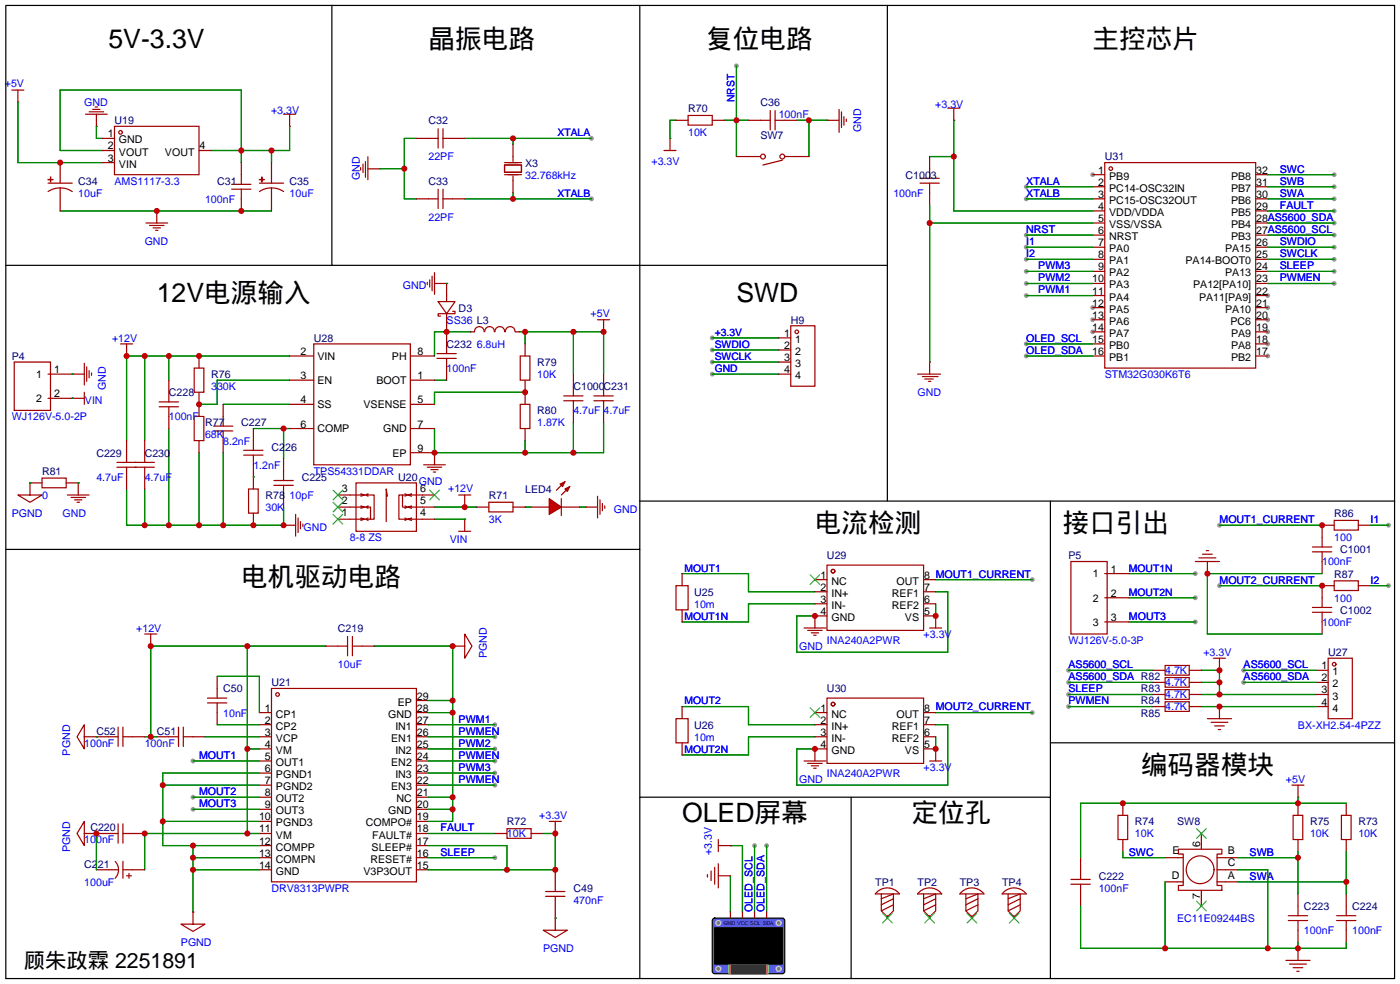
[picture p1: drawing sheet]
<svg xmlns="http://www.w3.org/2000/svg" width="294mm" height="207mm" viewBox="0 0 294 207" stroke-linecap="round" stroke-linejoin="round" font-family="sans-serif">
<g fill="#999">
<circle cx="229.8" cy="36.7" r=".51"/>
<circle cx="229.8" cy="64.6" r=".51"/>
<circle cx="229.8" cy="67.2" r=".51"/>
<circle cx="229.8" cy="69.7" r=".51"/>
<circle cx="266.7" cy="74.8" r=".51"/>
<circle cx="266.7" cy="72.3" r=".51"/>
<circle cx="266.7" cy="69.7" r=".51"/>
<circle cx="266.7" cy="67.2" r=".51"/>
<circle cx="266.7" cy="64.6" r=".51"/>
<circle cx="266.7" cy="62.1" r=".51"/>
<circle cx="124.4" cy="29.1" r=".51"/>
<circle cx="124.4" cy="41.8" r=".51"/>
<circle cx="154.9" cy="13.8" r=".51"/>
<circle cx="149.8" cy="76.1" r=".51"/>
<circle cx="149.8" cy="78.6" r=".51"/>
<circle cx="149.8" cy="71" r=".51"/>
<circle cx="149.8" cy="73.5" r=".51"/>
<circle cx="104.1" cy="152.3" r=".51"/>
<circle cx="104.1" cy="154.8" r=".51"/>
<circle cx="104.1" cy="157.4" r=".51"/>
<circle cx="104.1" cy="159.9" r=".51"/>
<circle cx="104.1" cy="162.4" r=".51"/>
<circle cx="104.1" cy="165" r=".51"/>
<circle cx="40.6" cy="159.9" r=".51"/>
<circle cx="40.6" cy="167.5" r=".51"/>
<circle cx="40.6" cy="170.1" r=".51"/>
<circle cx="217.1" cy="149.7" r=".51"/>
<circle cx="217.1" cy="121.8" r=".51"/>
<circle cx="251.4" cy="120.5" r=".51"/>
<circle cx="251.4" cy="125.6" r=".51"/>
<circle cx="251.4" cy="130.7" r=".51"/>
<circle cx="224.7" cy="148.5" r=".51"/>
<circle cx="224.7" cy="145.9" r=".51"/>
<circle cx="224.7" cy="143.4" r=".51"/>
<circle cx="224.7" cy="140.8" r=".51"/>
<circle cx="104.1" cy="180.2" r=".51"/>
<circle cx="261.6" cy="143.4" r=".51"/>
<circle cx="261.6" cy="140.8" r=".51"/>
<circle cx="256.5" cy="110.4" r=".51"/>
<circle cx="292.1" cy="110.4" r=".51"/>
<circle cx="256.5" cy="123.1" r=".51"/>
<circle cx="292.1" cy="123.1" r=".51"/>
<circle cx="215.9" cy="39.2" r=".51"/>
<circle cx="215.9" cy="41.8" r=".51"/>
<circle cx="280.6" cy="46.9" r=".51"/>
<circle cx="280.6" cy="49.4" r=".51"/>
<circle cx="215.9" cy="49.4" r=".51"/>
<circle cx="215.9" cy="51.9" r=".51"/>
<circle cx="215.9" cy="54.5" r=".51"/>
<circle cx="280.6" cy="54.5" r=".51"/>
<circle cx="280.6" cy="51.9" r=".51"/>
<circle cx="280.6" cy="59.6" r=".51"/>
<circle cx="280.6" cy="57" r=".51"/>
<circle cx="215.9" cy="57" r=".51"/>
<circle cx="215.9" cy="59.6" r=".51"/>
<circle cx="215.9" cy="62.1" r=".51"/>
<circle cx="280.6" cy="44.3" r=".51"/>
<circle cx="280.6" cy="36.7" r=".51"/>
<circle cx="280.6" cy="39.2" r=".51"/>
<circle cx="280.6" cy="41.8" r=".51"/>
<circle cx="161.2" cy="177.7" r=".51"/>
<circle cx="158.7" cy="177.7" r=".51"/>
<circle cx="215.9" cy="74.8" r=".51"/>
<circle cx="215.9" cy="72.3" r=".51"/>
</g>
<path d="M69.8 1.1v54.7M134.6 1.1v54.7h52M186.6 1.1v104.2M293.3 1.1v104.2M1.2 55.8h133.4v49.5" fill="none" stroke="#000" stroke-width=".25"/>
<g fill="none" stroke="#a10000" stroke-width=".25">
<path d="M2.5 18.9h2.5M3.8 18.9v2.6M3.8 21.5h.1M10.1 37.7h1zM10.1 38.5h5.1M10.6 37.2v1zM12.7 39.5l-1.1 .1-1.5 .7M12.7 39.5l1 .1 1.5 .7M12.7 34.2v4.3M12.7 39.5v4.8M18 24h4.6M18.7 23.5h3.1"/>
<path d="M19.5 23h1.5M20 22.5h.5M20.3 26.5h.1M20.3 24v2.5M21.5 31.6h2.6M21.5 29.1h2.6M21.5 34.2h2.6M24.1 26.5h17.8v10.2h-17.8zM41.9 31.6h2.5M48.7 39.8h4.1M48.7 38.7h4.1M50.8 34.2v4.5"/>
<path d="M50.8 39.8v4.5M54.6 37.7h1zM54.6 38.5h5M55.1 37.2v1zM57.1 39.5l-1.1 .1-1.4 .7M57.1 39.5l1.1 .1 1.4 .7M57.1 34.2v4.3M57.1 39.5v4.8M59.6 24h2.6M60.9 26.5h.1M60.9 24v2.5M75.9 35.2v.5"/>
<path d="M76.4 34.5v1.7M76.9 34v3.3M77.4 35.5h2.5M77.4 32.9v4.9M80 35.4h.1M87.6 29.1h4.6M92.2 27.1v4M92.2 39.8v4M93.2 29.1h4.5M93.2 27.1v4M93.2 39.8v4M106.1 34.7h3.6v1.5h-3.6z"/>
<path d="M106.1 34.2h3.6M106.1 36.7h3.6M107.9 30.4v3.5M107.9 37v3.5M139.7 31.6h2.5M140.9 29.1h.1M140.9 29.1v2.5M142.2 25.3h2.5M144.7 24.3h5.1v2h-5.1zM149.8 25.3h2.6M154.9 32.9h5.1M157.4 25.3h4.6"/>
<path d="M162 23.2v4.1M163 25.3h4.6M163 23.2v4.1M164.5 33.7l-4 1M165.1 32.9h5M173.9 25.3h.1M173.9 25.3h2.6M176.5 23v4.8M177 23.5v3.3M177.5 24.5v1.8M178 25v.5M30.7 46.9h4.6"/>
<path d="M31.4 47.4h3.1M32.2 47.9h1.5M32.7 48.4h.5M33 44.3h.1M33 44.3v2.6M87.6 41.8h4.6M93.2 41.8h4.5M163.8 71h2.5M163.8 73.5h2.5M163.8 76.1h2.5M163.8 78.6h2.5M166.3 68.5h5.1v12.7h-5.1z"/>
<path d="M96.5 111.6h2.5M96.5 104h2.5M97.7 109.1h.1M97.7 106.6h.1M97.7 104v2.6M97.7 109.1v2.5M111.7 106.6h3.8M118.1 106.6h3.8M118.1 104.8v3.5M123.1 106.6h.1M123.1 106.6h2.6M125.7 104.3v4.5"/>
<path d="M126.2 105v3.1M126.7 105.8v1.5M127.2 106.3v.5"/>
<circle cx="25.4" cy="27.8" r=".38"/>
<circle cx="160.5" cy="32.9" r=".51"/>
<circle cx="164.5" cy="32.9" r=".51"/>
<circle cx="167.6" cy="69.7" r=".38"/>
</g>
<g fill="none" stroke="#008700" stroke-width=".25">
<path d="M154.9 13.8v19.1M3.8 21.5v12.7h17.7M20.3 26.5v2.6h1.2M21.5 31.6h-8.8v-12.7h38.1v15.3M57.1 31.6v2.6M60.9 26.5v5.1h-16.5M80 35.4h5M87.6 29.1h-2.6v12.7h2.6M97.7 29.1h26.7M107.9 29.1v1.3M142.2 25.3h-1.3v3.8M152.4 25.3h5"/>
<path d="M167.6 25.3h6.3M170.1 25.3v7.6M12.7 44.3h44.4M97.7 41.8h26.7M107.9 40.5v1.3M149.8 76.1h14M149.8 78.6h14M149.8 71h14M149.8 73.5h14M91.4 106.6h8.9M110.4 106.6h1.3M121.9 106.6h1.2"/>
</g>
<g fill="#f00" stroke="#a10000" stroke-width=".25">
<path d="M115.5 104.8l2.6 1.8-2.6 1.5z"/>
<path d="M117.8 101.7l1-.5-.5 1z"/>
<path d="M118.8 102.7l1-.5-.5 1.1z"/>
</g>
<g fill="none" stroke="#a10000" stroke-width=".25">
<path d="M193.5 38.5h4.1M193.5 37.5h4.1M195.5 32.9v4.6M195.5 38.5v4.6M199.3 22.7h2.6M200.6 25.3h.1M200.6 22.7v2.6M229.8 36.7h2.6M229.8 39.2h2.6M232.4 34.2h31.7v43.1h-31.7zM264.1 36.7h2.6M264.1 39.2h2.6"/>
<path d="M89.9 59.3v.5M90.4 58.8v1.5M90.9 58v3.1M91.4 57.3v4.5M91.4 59.6h2.5M93.9 59.6h.1M93.9 59.6v3.8M229.8 59.6h2.6M229.8 41.8h2.6M229.8 44.3h2.6M229.8 46.9h2.6M229.8 49.4h2.6"/>
<path d="M229.8 51.9h2.6M229.8 54.5h2.6M229.8 57h2.6M264.1 59.6h2.6M264.1 41.8h2.6M264.1 44.3h2.6M264.1 46.9h2.6M264.1 49.4h2.6M264.1 51.9h2.6M264.1 54.5h2.6M264.1 57h2.6M3 76.1h7.6v10.1h-7.6z"/>
<path d="M10.1 78.6h7.6M15.2 78.6h.1M17.7 76.3v4.6M18.2 77.1v3M18.7 77.9v1.5M19.3 78.4v.5M25.4 72.3h2.5M26.6 74.8h.1M26.6 72.3v2.5M35.5 79.9v4.6M40.8 77.3h2.1v5.1h-2.1zM41.9 74.8v2.5"/>
<path d="M60.9 79.9h5.1M60.9 74.8h5.1M66 72.3h20.3v25.4h-20.3zM86.3 79.9h5.1M86.3 74.8h5.1M91.9 75.3h4.1M91.9 74.3h4.1M92.2 63.4h3.5l-1.8 2.5zM93.9 65.9v8.4M93.9 75.3v4.6M95.2 65.4h.5v.5h-3.5v.5h.5M99 69.7h.8"/>
<path d="M99.8 69.7a1.01 1.01 0 0 1 1-1.1 1.01 1.01 0 0 1 1 1.1M102 69.7a1.01 1.01 0 0 1 1-1.1 1.01 1.01 0 0 1 1 1.1M104.1 69.7a1.01 1.01 0 0 1 1-1.1 1.01 1.01 0 0 1 1 1.1M106.3 69.7a1.01 1.01 0 0 1 1-1.1 1.01 1.01 0 0 1 1 1.1M108.4 69.7h.8M109.4 74.8h2.1v5.1h-2.1zM110.4 72.3v2.5M110.4 79.9v5.1M120.6 78.6v4.6M125.7 67.2h2.5M127 69.7h.1M127 67.2v2.5"/>
<path d="M127 78.6v4.6M193 78.6h4.8M194 79.1h3.3M194.5 79.6h1.8M195.5 76.1h.1M195.5 76.1v2.5M229.8 72.3h2.6M229.8 67.2h2.6M229.8 74.8h2.6M229.8 69.7h2.6M229.8 62.1h2.6M229.8 64.6h2.6"/>
<path d="M264.1 72.3h2.6M264.1 67.2h2.6M264.1 74.8h2.6M264.1 69.7h2.6M264.1 62.1h2.6M264.1 64.6h2.6M10.1 83.7h7.6M15.2 83.7h.1M17.7 82.4v2.6M24.6 98.2h7.9M24.6 97.2h7.9M26.6 92.6v4.6"/>
<path d="M26.6 98.2v4.5M30.4 92.6v4.6M30.4 98.2v4.5M33.5 85.5h4M33.5 84.5h4M35.5 85.5v4.5M40.8 87.5h2.1v5.1h-2.1zM41.9 82.4v5.1M41.9 92.6v2.5M44.9 90.6h4.1M44.9 89.5h4.1M46.9 85v4.5"/>
<path d="M46.9 90.6v4.5M51.3 95.6h4M51.3 94.6h4M53.3 90v4.6M53.3 95.6v7.1M59.6 96.4v4.6M60.9 85h5.1M60.9 90h5.1M86.3 85h5.1M86.3 90h5.1M86.3 95.1h5.1M89.1 97.7h4.6"/>
<path d="M89.9 98.2h3M90.6 98.7h1.6M91.1 99.2h.5M91.4 95.1h.1M91.4 95.1v2.6M109.4 85h2.1v5h-2.1zM110.4 90v2.6M118.6 84.2h4M118.6 83.2h4M120.6 84.2v4.6M124.9 84.2h4.1M124.9 83.2h4.1"/>
<path d="M127 84.2v4.6M195.3 80.1h.5M3.8 104h5l-2.5 1.5zM6.3 101.5h.1M6.3 101.5v2.5M6.3 101.5h2.5M8.8 100.5h5.1v2h-5.1zM13.9 101.5h2.6M14.2 104h4.5M14.9 104.5h3.1M15.7 105h1.5M16.2 105.5h.5"/>
<path d="M16.5 101.5h.1M16.5 101.5v2.5M52.3 102.7h2v5.1h-2zM53.3 107.8v2.6M57.6 102h4.1M57.6 101h4.1M59.6 110.4h.1M59.6 110.4h2.6M59.6 102v4.6M62.2 108.1v4.5M62.7 108.8v3.1M63.2 109.6v1.5"/>
<path d="M63.7 110.1v.5M74.9 101.5h12.7v10.1h-12.7zM75.9 108.8l.8 .3h-5.6M75.9 106.3l.8 .3h-5.6M75.9 103.8l.8 .2h-5.6M76.7 109.1l-.8 .2M76.7 106.6l-.8 .2M76.7 104l-.8 .3M76.9 106.6l.5 .2M76.9 104l.5 .3M76.9 109.1l.5 .2M77.4 106.3l-.5 .3h1v2.5h-1"/>
<path d="M77.4 103.8l-.5 .2h1.8v5.1h-.8M77.4 108.8l-.5 .3M81.5 104.3l-.3-1.6v6.9M84.7 104h-.8v5.1h1.8l-.5 .2M85.2 106.3l.5 .3M85.2 108.8l.5 .3M85.2 103.8l.5 .2M85.7 104h-1v2.6h1l-.5 .2M85.7 104l-.5 .3M85.8 109.1l.8 .2M85.8 106.6l.8 .2M85.8 104l.8 .3"/>
<path d="M86.6 108.8l-.8 .3h5.6M86.6 106.3l-.8 .3h5.6M86.6 103.8l-.8 .2h5.6M100.3 106.6h2.5M102.8 105.5h5.1v2.1h-5.1zM107.9 106.6h2.5M118.1 102l-1.1 1M119.1 103l-1 1M173.9 118.7h20.4v13.8h-20.4zM225.2 118h7.7v15.2h-7.7zM251.4 118h5.1M252.2 117.2h3.5"/>
<path d="M252.9 116.5h2.1M253.7 115.7h.5M254 118v2.5M276 114.9h4.1M276 116h4.1M278.1 116v4.5M280.6 109.3h5.1v2.1h-5.1zM280.6 110.4h-2.5v4.5M285.7 110.4h2.5M30.4 133.2h2.6M31.7 135.8h.1M31.7 133.2v2.6"/>
<path d="M68.5 135.8h4.6M73.1 133.7v4.1M74.1 135.8h4.6M74.1 133.7v4.1M95.2 135.8h.1M95.2 135.8h2.5M97.7 133.2l1.6 2.6-1.6 2.5zM142.2 123.1h2.5v5h-2.5zM143.5 120.5v2.6M143.5 128.1v2.6M169.1 132h4.6M169.9 132.5h3"/>
<path d="M170.6 133h1.6M171.1 133.5h.6M171.4 129.4h.1M171.4 129.4v2.6M171.4 121.8h2.5M171.4 124.3h2.5M171.4 126.9h2.5M171.4 129.4h2.5M194.3 121.8h2.5M194.3 124.3h2.5M194.3 126.9h2.5M194.3 129.4h2.5"/>
<path d="M195.5 132h2.6M196.8 129.4h.1M196.8 129.4v2.6M232.4 120.5h5M232.4 125.6h5M232.4 130.7h5M245.1 139.8h5v2.1h-5zM255.2 138.3h2.6M256.5 138.3v2.5M276 127.6h4.1M276 128.7h4.1M278.1 128.7v4.5"/>
<path d="M279.4 138.3h5v12.7h-5zM280.6 122h5.1v2.1h-5.1zM280.6 123.1h-2.5v4.5M285.7 123.1h2.5M17.7 152.3v5.1l-1.5-2.6zM17.7 154.8h7.1M20.3 154.8h.1M24.8 152.8v4M25.9 154.8h4.5M25.9 152.8v4M33 154.8h4.5M37.5 152.8v4"/>
<path d="M38.6 154.8h4.5M38.6 152.8v4M43.6 147.7h4.1M43.6 146.7h4.1M45.7 142.1v4.6M45.7 147.7v4.6M54.6 149.7h2.5M54.6 152.3h2.5M54.6 154.8h2.5M54.6 157.4h2.5M54.6 159.9h2.5M57.1 144.7h30.5v40.6h-30.5z"/>
<path d="M87.6 149.7h2.5M87.6 152.3h2.5M87.6 154.8h2.5M87.6 157.4h2.5M87.6 159.9h2.5M87.6 147.2h2.5M142.2 151h2.5v5.1h-2.5zM143.5 148.5v2.5M143.5 156.1v2.5M169.1 159.9h4.6M171.4 157.4h.1M171.4 149.7h2.5"/>
<path d="M171.4 152.3h2.5M171.4 154.8h2.5M171.4 157.4h2.5M171.4 157.4v2.5M173.9 146.7h20.4v13.7h-20.4zM194.3 149.7h2.5M194.3 152.3h2.5M194.3 154.8h2.5M194.3 157.4h2.5M195.5 159.9h2.6M196.8 157.4h.1M196.8 157.4v2.5"/>
<path d="M242.5 140.8h2.6M242.5 143.4h2.6M242.5 145.9h2.6M242.5 148.5h2.6M245.1 142.4h5v2h-5zM245.1 144.9h5v2h-5zM245.1 147.4h5v2.1h-5zM250.1 140.8h2.6M250.1 143.4h2.6M250.1 145.9h2.6M250.1 148.5h2.6M254 151h5"/>
<path d="M254.7 151.8h3.6M255.5 152.5h2M256.2 153.3h.5M256.5 140.8h.1M256.5 148.5v2.5M276.8 140.8h2.6M276.8 143.4h2.6M276.8 145.9h2.6M276.8 148.5h2.6M17.7 172.6v5.1l-1.5-2.6zM17.7 175.1h7.1M20.3 175.1h.1"/>
<path d="M24.8 173.1v4.1M25.9 175.1h4.5M25.9 173.1v4.1M54.6 162.4h2.5M54.6 165h2.5M54.6 167.5h2.5M54.6 170.1h2.5M54.6 172.6h2.5M54.6 175.1h2.5M54.6 177.7h2.5M87.6 162.4h2.5M87.6 165h2.5"/>
<path d="M87.6 167.5h2.5M87.6 170.1h2.5M87.6 172.6h2.5M87.6 175.1h2.5M87.6 177.7h2.5M104.1 175.1h2.5M106.6 174.1h5.1v2h-5.1zM111.7 175.1h2.6M115.5 172.6h2.6M116.8 175.1h.1M116.8 172.6v2.5M169.9 160.4h3"/>
<path d="M170.6 160.9h1.6M171.1 161.4h.6M235.2 171.3h2v5.1h-2zM236.2 168.8v2.5M236.2 176.4v2.5M247.9 178.4h9.1v1.1h-1v6.6h1v1h-9.1v-1h1v-6.6h-1zM252.7 175.1v3.3M271.7 165h2.6M272 171.3h2v5.1h-2zM273 167.5h.1M273 165v2.5M273 168.8v2.5"/>
<path d="M273 176.4v2.5M282.1 171.3h2.1v5.1h-2.1zM283.2 168.8v2.5M283.2 176.4v2.5M20.3 182.8h4.5M24.2 181a2.54 2.54 0 0 1 0 3.5M25.9 182.8h4.5M25.9 181v3.5M26.6 184h1M27.1 183.5v1M38.1 194.2h5l-2.5 1.5zM40.6 191.6h.1"/>
<path d="M40.6 191.6v2.6M54.6 180.2h2.5M54.6 182.8h2.5M87.6 180.2h2.5M87.6 182.8h2.5M114.3 195.5h5l-2.5 1.5zM114.8 188.3h4M114.8 187.3h4M116.8 192.9h.1M116.8 182.8v4.5M116.8 188.3v7.2M148.8 183.8v.5"/>
<path d="M149.6 183v2M150.3 182.2v3.6M151.1 184h2.5M151.1 181.5v5.1M184.5 187.4a3.2 3.2 0 0 1 4.7 .4h-5.1zM185.4 187.8v3.6l1.2 1.3 1.3-1.3v-3.6l-2.5 1M186.6 192.4v.5M187.9 188.8l-2.5 1.3M187.9 190.1l-2.5 1.3M211.2 187.4a3.2 3.2 0 0 1 4.7 .4h-5.1zM212 187.8v3.6l1.3 1.3 1.3-1.3v-3.6l-2.6 1M213.3 192.4v.5"/>
<path d="M214.6 188.8l-2.6 1.3M214.6 190.1l-2.6 1.3M225.2 184.8h4.1M225.2 185.8h4.1M227.3 180.2v4.6M227.3 185.8v4.6M245.1 180.2h3.8M245.1 185.3h3.8M252.7 187.1v3.3M256 180.2h4.3M256 182.8h4.3M256 185.3h4.3"/>
<path d="M271 192.4h4M271 193.4h4M273 187.8v4.6M273 193.4v4.6M273 199.3v2.5M281.1 192.4h4.1M281.1 193.4h4.1M283.2 187.8v4.6M283.2 193.4v4.6M270.5 201.8h5M271.2 202.6h3.6M272 203.3h2"/>
<path d="M272.7 204.1h.6"/>
<circle cx="233.6" cy="35.4" r=".38"/>
<circle cx="175.2" cy="120" r=".38"/>
<circle cx="280.6" cy="139.6" r=".38"/>
<circle cx="58.4" cy="145.9" r=".38"/>
<circle cx="175.2" cy="148" r=".38"/>
<circle cx="252.4" cy="182.8" r="2.92"/>
</g>
<g fill="none" stroke="#008700" stroke-width=".25">
<path d="M195.5 32.9h5.1M200.6 25.3v19h29.2M215.9 39.2h13.9M266.7 39.2h13.9M266.7 36.7h13.9M93.9 59.6h.1M195.5 46.9h34.3M195.5 43.1v33M215.9 41.8h13.9M215.9 49.4h13.9M215.9 51.9h13.9M215.9 54.5h13.9"/>
<path d="M215.9 59.6h13.9M215.9 57h13.9M266.7 44.3h13.9M266.7 46.9h13.9M266.7 41.8h13.9M266.7 49.4h13.9M266.7 51.9h13.9M266.7 54.5h13.9M266.7 59.6h13.9M266.7 57h13.9M15.2 78.6h.1M30.4 74.8v17.8"/>
<path d="M35.5 74.8v5.1M60.9 74.8h-34.3v17.8M60.9 79.9h-15.2v5.1h-3.8M91.4 79.9h2.5M99 69.7h-7.6v5.1M109.2 69.7h17.8v8.9M110.4 69.7v2.6M120.6 69.7v8.9M215.9 62.1h13.9M15.2 83.7h.1M35.5 90v20.4M41.9 95.1v15.3"/>
<path d="M46.9 95.1v15.3M46.9 85h14M53.3 90h7.6M59.6 90v6.4M110.4 92.6v2.5M110.4 82.4h-19v2.6M120.6 88.8v6.3M127 88.8v6.3h-35.6v-5.1M6.3 101.5h.1M16.5 101.5h.1M26.6 102.7v7.7h33v-3.8M30.4 102.7v7.7"/>
<path d="M53.3 100.2h.1M91.4 109.1h6.3M256.5 110.4h21.6M288.2 110.4h3.9M52 135.8v39.3M68.5 135.8h-36.8v19M78.7 135.8h16.5v36.8h-5.1M143.5 120.5h13.9v3.8h14M171.4 126.9h-14v3.8h-13.9M196.8 126.9v2.5M196.8 124.3h2.5v12.7h-31.7v-7.6h3.8M196.8 121.8h20.3"/>
<path d="M237.4 120.5h14M237.4 130.7h14M237.4 125.6h14M256.5 123.1h21.6M278.1 120.5h-24.1v12.7h24.1M288.2 123.1h3.9M20.3 154.8h.1M30.4 154.8h2.6M40.6 159.9h14M43.1 154.8h11.5M45.7 152.3h8.9M45.7 142.1h8.9v7.6"/>
<path d="M52 157.4h2.6M90.1 147.2h5.1M90.1 149.7h5.1M90.1 152.3h14M90.1 154.8h14M90.1 157.4h14M90.1 159.9h14M143.5 148.5h13.9v3.8h14M171.4 154.8h-14v3.8h-13.9M196.8 149.7h20.3M196.8 152.3h2.5v12.7h-31.7v-7.6h3.8M196.8 154.8v2.6"/>
<path d="M224.7 148.5h17.8M224.7 145.9h17.8M224.7 143.4h17.8M224.7 140.8h17.8M252.7 148.5h24.1M252.7 145.9h24.1M252.7 140.8h3.8v5.1M252.7 143.4h3.8M261.6 143.4h15.2M261.6 140.8h15.2M20.3 175.1v7.7M34.2 172.6h20.4"/>
<path d="M34.2 165h20.4M40.6 167.5h14M40.6 170.1h14M40.6 177.7v13.9M54.6 175.1h-24.2v7.7M54.6 162.4h-20.4v15.3h20.4M90.1 167.5h5.1M90.1 170.1h5.1M90.1 162.4h14M90.1 165h14M90.1 175.1h14M90.1 177.7h16.5v5.1"/>
<path d="M114.3 175.1h2.5v7.7h-26.7M153.6 177.7h2.6v13.9M158.7 177.7v13.9M161.2 177.7v13.9M236.2 178.9v1.3h8.9M273 167.5v1.3M273 178.9v8.9M283.2 178.9v8.9M283.2 168.8h-55.9v11.4M40.6 182.8h14M40.6 180.2h14M90.1 180.2h14"/>
<path d="M116.8 192.9h.1M153.6 184v7.6M227.3 190.4v8.9h55.9v-1.3M245.1 185.3v14M260.3 182.8h6.4v16.5M260.3 180.2h12.7M260.3 185.3h22.9M273 198v1.3"/>
</g>
<g fill="none" stroke="#3c3" stroke-width=".25">
<path d="M70.1 108.1l2 2M70.1 105.5l2 2.1M70.1 103l2 2M72.1 108.1l-2 2M72.1 105.5l-2 2.1M72.1 103l-2 2M90.4 103l2 2M92.4 103l-2 2M170.4 120.8l2 2M172.4 120.8l-2 2M170.4 148.7l2 2M172.4 148.7l-2 2"/>
<path d="M251.7 174.1l2 2M253.7 174.1l-2 2M185.6 191.9l2.1 2M187.7 191.9l-2.1 2M212.3 191.9l2 2M214.3 191.9l-2 2M251.7 189.4l2 2M253.7 189.4l-2 2"/>
</g>
<path d="M293.3 1.1h-292.1v204.5h133.4v-90.2M1.2 115.4h133.4v-10.1h158.7v50.8M220.9 105.3v62.2h-86.3M220.9 156.1h72.4v49.5h-72.4M179 167.5v38.1h-44.4M220.9 167.5v38.1h-41.9" fill="none" stroke="#000" stroke-width=".25"/>
<path d="M153.9 202.6h7.3v2h-7.3z" fill="#21212e" stroke="#6e4717" stroke-width=".25"/>
<path d="M149.9 193.2l.4-.3 14.5 .1 .3 .4-.1 10.9-.5 .3-14.4-.1-.3-.4z" fill="#39f" stroke="#000" stroke-width=".25"/>
<g fill="#666" stroke="#ccc" stroke-width=".25">
<circle cx="163.8" cy="193.9" r=".51"/>
<circle cx="151.1" cy="193.9" r=".51"/>
<circle cx="151.1" cy="203.6" r=".51"/>
<circle cx="163.8" cy="203.6" r=".51"/>
</g>
<path d="M150.3 194.9h14.2v7.7h-14.2z" fill="#000" stroke="#000" stroke-width=".25"/>
<g fill="none" stroke="#a10000" stroke-width=".25">
<path d="M151.1 177.7h2.5M151.1 176.4v2.5M153.6 177.7h.1M153.6 191.6v1.3M156.2 191.6v1.3M158.7 191.6v1.3M161.2 191.6v1.3M193.4 187.4a3.2 3.2 0 0 1 4.7 .4h-5.1zM194.3 187.8v3.6l1.2 1.3 1.3-1.3v-3.6l-2.5 1M195.5 192.4v.5M196.8 188.8l-2.5 1.3M196.8 190.1l-2.5 1.3"/>
<path d="M202.3 187.4a3.2 3.2 0 0 1 4.7 .4h-5.1zM203.2 187.8v3.6l1.2 1.3 1.3-1.3v-3.6l-2.5 1M204.4 192.4v.5M205.7 188.8l-2.5 1.3M205.7 190.1l-2.5 1.3"/>
</g>
<path d="M153.4 202.8h8.1v1.8h-8.1z" fill="#fc0" stroke="#fc0" stroke-width=".25"/>
<path d="M153.9 202.8h7.1v1.8h-7.1z" fill="#333" stroke="#333" stroke-width=".25"/>
<path d="M194.5 191.9l2 2M196.5 191.9l-2 2M203.4 191.9l2 2M205.4 191.9l-2 2" fill="none" stroke="#3c3" stroke-width=".25"/>
<path d="M215.9 74.8h13.9M215.9 72.3h13.9" fill="none" stroke="#008700" stroke-width=".25"/>
<g fill="#c00">
<circle cx="57.1" cy="31.6" r=".63"/>
<circle cx="50.8" cy="31.6" r=".63"/>
<circle cx="12.7" cy="34.2" r=".63"/>
<circle cx="33" cy="44.3" r=".63"/>
<circle cx="50.8" cy="44.3" r=".63"/>
<circle cx="85" cy="35.4" r=".63"/>
<circle cx="107.9" cy="29.1" r=".63"/>
<circle cx="107.9" cy="41.8" r=".63"/>
<circle cx="154.9" cy="25.3" r=".63"/>
<circle cx="170.1" cy="25.3" r=".63"/>
<circle cx="97.7" cy="106.6" r=".63"/>
<circle cx="35.5" cy="110.4" r=".63"/>
<circle cx="30.4" cy="110.4" r=".63"/>
<circle cx="41.9" cy="110.4" r=".63"/>
<circle cx="46.9" cy="110.4" r=".63"/>
<circle cx="53.3" cy="110.4" r=".63"/>
<circle cx="59.6" cy="110.4" r=".63"/>
<circle cx="120.6" cy="69.7" r=".63"/>
<circle cx="110.4" cy="69.7" r=".63"/>
<circle cx="127" cy="69.7" r=".63"/>
<circle cx="120.6" cy="95.1" r=".63"/>
<circle cx="110.4" cy="95.1" r=".63"/>
<circle cx="91.4" cy="95.1" r=".63"/>
<circle cx="30.4" cy="74.8" r=".63"/>
<circle cx="26.6" cy="74.8" r=".63"/>
<circle cx="35.5" cy="74.8" r=".63"/>
<circle cx="41.9" cy="74.8" r=".63"/>
<circle cx="110.4" cy="82.4" r=".63"/>
<circle cx="93.9" cy="69.7" r=".63"/>
<circle cx="59.6" cy="90" r=".63"/>
<circle cx="41.9" cy="85" r=".63"/>
<circle cx="95.2" cy="147.2" r=".63"/>
<circle cx="95.2" cy="149.7" r=".63"/>
<circle cx="95.2" cy="167.5" r=".63"/>
<circle cx="95.2" cy="170.1" r=".63"/>
<circle cx="95.2" cy="135.8" r=".63"/>
<circle cx="116.8" cy="175.1" r=".63"/>
<circle cx="116.8" cy="182.8" r=".63"/>
<circle cx="106.6" cy="182.8" r=".63"/>
<circle cx="40.6" cy="182.8" r=".63"/>
<circle cx="40.6" cy="180.2" r=".63"/>
<circle cx="40.6" cy="177.7" r=".63"/>
<circle cx="34.2" cy="172.6" r=".63"/>
<circle cx="34.2" cy="165" r=".63"/>
<circle cx="31.7" cy="154.8" r=".63"/>
<circle cx="31.7" cy="135.8" r=".63"/>
<circle cx="52" cy="135.8" r=".63"/>
<circle cx="52" cy="157.4" r=".63"/>
<circle cx="52" cy="175.1" r=".63"/>
<circle cx="30.4" cy="175.1" r=".63"/>
<circle cx="20.3" cy="175.1" r=".63"/>
<circle cx="196.8" cy="157.4" r=".63"/>
<circle cx="171.4" cy="157.4" r=".63"/>
<circle cx="196.8" cy="129.4" r=".63"/>
<circle cx="171.4" cy="129.4" r=".63"/>
<circle cx="273" cy="180.2" r=".63"/>
<circle cx="283.2" cy="185.3" r=".63"/>
<circle cx="273" cy="199.3" r=".63"/>
<circle cx="266.7" cy="199.3" r=".63"/>
<circle cx="245.1" cy="199.3" r=".63"/>
<circle cx="273" cy="168.8" r=".63"/>
<circle cx="236.2" cy="168.8" r=".63"/>
<circle cx="256.5" cy="145.9" r=".63"/>
<circle cx="256.5" cy="143.4" r=".63"/>
<circle cx="256.5" cy="140.8" r=".63"/>
<circle cx="256.5" cy="148.5" r=".63"/>
<circle cx="278.1" cy="110.4" r=".63"/>
<circle cx="278.1" cy="123.1" r=".63"/>
<circle cx="254" cy="120.5" r=".63"/>
<circle cx="200.6" cy="32.9" r=".63"/>
<circle cx="195.5" cy="46.9" r=".63"/>
</g>
<g font-size="5.6">
<text x="22.8" y="10.2">5V-3.3V</text>
<text x="90.1" y="10.2">晶振电路</text>
<text x="148.5" y="10.2">复位电路</text>
<text x="229.8" y="10.2">主控芯片</text>
<text x="33" y="63.5">12V电源输入</text>
<text x="154.9" y="63.5">SWD</text>
<text x="171.4" y="111.8">电流检测</text>
<text x="223.5" y="111.8">接口引出</text>
<text x="50.8" y="123.2">电机驱动电路</text>
<text x="240" y="162.6">编码器模块</text>
<text x="143.5" y="172.7">OLED屏幕</text>
<text x="191.7" y="172.7">定位孔</text>
</g>
<text font-size="4.5" x="5" y="203.4">顾朱政霖 2251891</text>
<g font-size="2.2" fill="#00f">
<text x="1" y="18.4">+5V</text>
<text x="17.7" y="22.3">GND</text>
<text x="57" y="23.9">+3.3V</text>
<text x="154.5" y="21.4" transform="rotate(-90 154.5 21.4)">NRST</text>
<text x="196.7" y="22.6">+3.3V</text>
<text x="117.3" y="28.6">XTALA</text>
<text x="144.7" y="28.6">10K</text>
<text x="163.8" y="24.8">100nF</text>
<text x="181.1" y="27.8" transform="rotate(-90 181.1 27.8)">GND</text>
<text x="90.1" y="33.7">22PF</text>
<text x="137" y="34.6">+3.3V</text>
<text x="16.5" y="41.3">10uF</text>
<text x="24.1" y="38.8">AMS1117-3.3</text>
<text x="60.9" y="41.3">10uF</text>
<text x="75.7" y="37.9" transform="rotate(-90 75.7 37.9)">GND</text>
<text x="110.4" y="37.5">32.768kHz</text>
<text x="117.3" y="41.3">XTALB</text>
<text x="187.9" y="41.3">100nF</text>
<text x="215.9" y="38.8">XTALA</text>
<text x="215.9" y="41.3">XTALB</text>
<text x="269.2" y="36.3">SWC</text>
<text x="269.2" y="38.8">SWB</text>
<text x="269.2" y="41.3">SWA</text>
<text x="43.1" y="42.6">100nF</text>
<text x="90.1" y="46.4">22PF</text>
<text x="269.2" y="43.9">FAULT</text>
<text x="30.4" y="51.5">GND</text>
<text x="215.9" y="49">NRST</text>
<text x="215.9" y="51.5">I1</text>
<text x="269.2" y="51.5">SWDIO</text>
<text x="215.9" y="54">I2</text>
<text x="218.4" y="56.6">PWM3</text>
<text x="218.4" y="59.1">PWM2</text>
<text x="269.2" y="54">SWCLK</text>
<text x="269.2" y="59.1">PWMEN</text>
<text x="269.2" y="56.6">SLEEP</text>
<text x="84.8" y="60.7">GND</text>
<text x="218.4" y="61.7">PWM1</text>
<text x="23.6" y="71.9">+12V</text>
<text x="93.9" y="68">SS36 L3</text>
<text x="124.2" y="66.6">+5V</text>
<text x="150.3" y="70.6">+3.3V</text>
<text x="215.9" y="71.8">OLED_SCL</text>
<text x="100.3" y="73.1">6.8uH</text>
<text x="150.3" y="75.6">SWCLK</text>
<text x="150.3" y="73.1">SWDIO</text>
<text x="215.9" y="74.4">OLED_SDA</text>
<text x="22.3" y="81.9" transform="rotate(-90 22.3 81.9)">GND</text>
<text x="44.4" y="82">330K</text>
<text x="93.9" y="78.2">100nF</text>
<text x="113" y="79.4">10K</text>
<text x="150.3" y="78.2">GND</text>
<text x="193" y="83.2">GND</text>
<text x="232.4" y="79.4">STM32G030K6T6</text>
<text x="2.5" y="88.3">WJ126V-5.0-2P</text>
<text x="17.9" y="84.9">VIN</text>
<text x="35.5" y="88.3">100nF</text>
<text x="113" y="89.6">1.87K</text>
<text x="120.6" y="87.1">4.7uF 4.7uF</text>
<text x="43.1" y="92.1">68K</text>
<text x="46.9" y="93.4">8.2nF</text>
<text x="20.3" y="101">4.7uF</text>
<text x="30.4" y="101">4.7uF</text>
<text x="53.3" y="98.5">1.2nF</text>
<text x="66" y="99.8">TPS54331DDAR</text>
<text x="88.1" y="101.9">GND</text>
<text x="8.8" y="104.8">0</text>
<text x="55.8" y="107.4">30K</text>
<text x="60.9" y="104.8">10pF</text>
<text x="94.3" y="103.4">+12V</text>
<text x="129.1" y="107.7">GND</text>
<text x="2.5" y="108.6">PGND</text>
<text x="13.2" y="108.5">GND</text>
<text x="63.8" y="111.6">GND</text>
<text x="73.6" y="113.7">8-8 ZS</text>
<text x="102.8" y="109.9">3K</text>
<text x="256.5" y="109.9">MOUT1_CURRENT</text>
<text x="280.6" y="113.7">100</text>
<text x="288.2" y="109.9">I1</text>
<text x="94.6" y="114.1">VIN</text>
<text x="278.1" y="118.8">100nF</text>
<text x="144" y="120.1">MOUT1</text>
<text x="237.4" y="120.1">MOUT1N</text>
<text x="237.4" y="125.2">MOUT2N</text>
<text x="256.5" y="122.6">MOUT2_CURRENT</text>
<text x="288.2" y="122.6">I2</text>
<text x="144" y="130.2">MOUT1N</text>
<text x="146" y="127.7">10m</text>
<text x="237.4" y="130.2">MOUT3</text>
<text x="278.1" y="131.5">100nF</text>
<text x="280.6" y="126.4">100</text>
<text x="28.7" y="132.9">+12V</text>
<text x="168.1" y="136.5">GND</text>
<text x="173.9" y="135.3">INA240A2PWR</text>
<text x="194.3" y="134">+3.3V</text>
<text x="224.7" y="135.3">WJ126V-5.0-3P</text>
<text x="253.1" y="137.9">+3.3V</text>
<text x="71.1" y="140.4">10uF</text>
<text x="102.4" y="138.3" transform="rotate(-90 102.4 138.3)">PGND</text>
<text x="224.7" y="142.9">AS5600_SDA R82</text>
<text x="224.7" y="140.4">AS5600_SCL</text>
<text x="245.1" y="141.7">4.7K</text>
<text x="261.6" y="142.9">AS5600_SDA</text>
<text x="261.6" y="140.4">AS5600_SCL</text>
<text x="144" y="148">MOUT2</text>
<text x="224.7" y="148">PWMEN</text>
<text x="224.7" y="145.5">SLEEP</text>
<text x="245.1" y="144.2">4.7K</text>
<text x="245.1" y="146.7">4.7K</text>
<text x="245.1" y="149.3">4.7K</text>
<text x="46.9" y="150.6">10nF</text>
<text x="96.5" y="151.8">PWM1</text>
<text x="96.5" y="154.4">PWMEN</text>
<text x="146" y="155.6">10m</text>
<text x="273" y="153.1">BX-XH2.54-4PZZ</text>
<text x="14.7" y="158.7" transform="rotate(-90 14.7 158.7)">PGND</text>
<text x="17.7" y="156.9">100nF</text>
<text x="30.4" y="156.9">100nF</text>
<text x="41.9" y="159.4">MOUT1</text>
<text x="96.5" y="156.9">PWM2</text>
<text x="96.5" y="159.4">PWMEN</text>
<text x="96.5" y="162">PWM3</text>
<text x="144" y="158.2">MOUT2N</text>
<text x="194.3" y="162">+3.3V</text>
<text x="41.9" y="167.1">MOUT2</text>
<text x="96.5" y="164.5">PWMEN</text>
<text x="168.1" y="164.4">GND</text>
<text x="173.9" y="163.3">INA240A2PWR</text>
<text x="270.5" y="164.5">+5V</text>
<text x="41.9" y="169.6">MOUT3</text>
<text x="113.4" y="172.1">+3.3V</text>
<text x="14.7" y="179.1" transform="rotate(-90 14.7 179.1)">PGND</text>
<text x="17.7" y="177.2">100nF</text>
<text x="92.7" y="174.7">FAULT</text>
<text x="92.7" y="179.8">SLEEP</text>
<text x="106.6" y="176">10K</text>
<text x="149.7" y="179.7" transform="rotate(-90 149.7 179.7)">+3.3V</text>
<text x="237.4" y="179.8">SWC</text>
<text x="238.7" y="176">10K</text>
<text x="262.8" y="179.8">SWB</text>
<text x="275.5" y="176">10K</text>
<text x="285.7" y="176">10K</text>
<text x="262.8" y="184.8">SWA</text>
<text x="17.7" y="186.1">100uF</text>
<text x="57.1" y="187.4">DRV8313PWPR</text>
<text x="120.6" y="189.9">470nF</text>
<text x="158.3" y="191.6" transform="rotate(-90 158.3 191.6)">OLED_SCL</text>
<text x="160.8" y="191.6" transform="rotate(-90 160.8 191.6)">OLED_SDA</text>
<text x="231.1" y="187.4">100nF</text>
<text x="247.6" y="193.7">EC11E09244BS</text>
<text x="274.3" y="196.3">100nF</text>
<text x="284.4" y="196.3">100nF</text>
<text x="38.1" y="198.8">PGND</text>
<text x="114.3" y="200.1">PGND</text>
</g>
<g font-size="2.2" fill="#000080">
<text x="144.7" y="23.6">R70</text>
<text x="160" y="22.3">C36</text>
<text x="24.1" y="26.1">U19</text>
<text x="90.1" y="26.1">C32</text>
<text x="159.9" y="29.2">SW7</text>
<text x="110.4" y="35">X3</text>
<text x="232.4" y="33.7">U31</text>
<text x="16.5" y="38.8">C34</text>
<text x="45.7" y="38.8">C31</text>
<text x="60.9" y="38.8">C35</text>
<text x="90.1" y="38.8">C33</text>
<text x="190.5" y="37.5">C1003</text>
<text x="96.5" y="65.5">D3</text>
<text x="66" y="71.8">U28</text>
<text x="166.3" y="68">H9</text>
<text x="2.5" y="75.6">P4</text>
<text x="93.9" y="73.1">C232</text>
<text x="113" y="76.9">R79</text>
<text x="35.5" y="83.2">C228</text>
<text x="44.4" y="79.4">R76</text>
<text x="120.6" y="82">C1000C231</text>
<text x="43.1" y="89.6">R77</text>
<text x="50.8" y="89.6">C227</text>
<text x="113" y="87.1">R80</text>
<text x="20.3" y="95.9">C229</text>
<text x="30.4" y="95.9">C230</text>
<text x="57.1" y="94.7">C226</text>
<text x="8.8" y="99.8">R81</text>
<text x="63.5" y="101">C225</text>
<text x="83.8" y="101">U20</text>
<text x="55.8" y="104.8">R78</text>
<text x="102.8" y="104.8">R71</text>
<text x="110.4" y="103.6">LED4</text>
<text x="280.6" y="108.6">R86</text>
<text x="173.9" y="117.5">U29</text>
<text x="224.7" y="117.5">P5</text>
<text x="281.9" y="116.3">C1001</text>
<text x="146" y="125.2">U25</text>
<text x="280.6" y="121.3">R87</text>
<text x="281.9" y="129">C1002</text>
<text x="71.1" y="132.8">C219</text>
<text x="279.4" y="137.9">U27</text>
<text x="46.9" y="145.5">C50</text>
<text x="57.1" y="144.2">U21</text>
<text x="173.9" y="145.5">U30</text>
<text x="240" y="145.5">R83</text>
<text x="240" y="148">R84</text>
<text x="20.3" y="154.4">C52</text>
<text x="33" y="154.4">C51</text>
<text x="146" y="153.1">U26</text>
<text x="240" y="150.6">R85</text>
<text x="106.6" y="173.4">R72</text>
<text x="238.7" y="173.4">R74</text>
<text x="247.6" y="173.4">SW8</text>
<text x="275.5" y="173.4">R75</text>
<text x="285.7" y="173.4">R73</text>
<text x="19" y="174.7">C220</text>
<text x="17.7" y="182.3">C221</text>
<text x="231.1" y="184.8">C222</text>
<text x="120.6" y="187.4">C49</text>
<text x="184.1" y="186.1">TP1</text>
<text x="193" y="186.1">TP2</text>
<text x="201.9" y="186.1">TP3</text>
<text x="210.8" y="186.1">TP4</text>
<text x="274.3" y="191.2">C223</text>
<text x="284.4" y="191.2">C224</text>
</g>
<g font-size="2.2">
<text x="22.7" y="28.9">1</text>
<text x="22.7" y="31.4">2</text>
<text x="22.7" y="33.9">3</text>
<text x="25" y="30.1">GND</text>
<text x="25" y="32.7">VOUT</text>
<text x="25" y="35.2">VIN</text>
<text x="34.7" y="32.7">VOUT</text>
<text x="42" y="31.4">4</text>
<text x="231" y="36.5">1</text>
<text x="231" y="39">2</text>
<text x="231" y="41.6">3</text>
<text x="233.3" y="37.8">PB9</text>
<text x="233.3" y="40.3">PC14-OSC32IN</text>
<text x="258.9" y="40.3">PB7</text>
<text x="258.9" y="37.8">PB8</text>
<text x="264.2" y="41.6">30</text>
<text x="264.2" y="39">31</text>
<text x="264.2" y="36.5">32</text>
<text x="231" y="44.1">4</text>
<text x="231" y="46.6">5</text>
<text x="233.3" y="42.8">PC15-OSC32OUT</text>
<text x="233.3" y="45.4">VDD/VDDA</text>
<text x="233.3" y="47.9">VSS/VSSA</text>
<text x="258.9" y="47.9">PB4</text>
<text x="258.9" y="45.4">PB5</text>
<text x="258.9" y="42.8">PB6</text>
<text x="264.2" y="46.6">28AS5600_SDA</text>
<text x="264.2" y="44.1">29</text>
<text x="231" y="49.2">6</text>
<text x="231" y="51.7">7</text>
<text x="233.3" y="50.5">NRST</text>
<text x="233.3" y="53">PA0</text>
<text x="257.7" y="53">PA15</text>
<text x="258.9" y="50.5">PB3</text>
<text x="264.2" y="51.7">26</text>
<text x="264.2" y="49.2">27AS5600_SCL</text>
<text x="229.7" y="59.3">10</text>
<text x="231" y="54.3">8</text>
<text x="231" y="56.8">9</text>
<text x="233.3" y="55.5">PA1</text>
<text x="233.3" y="58.1">PA2</text>
<text x="249.3" y="55.5">PA14-BOOT0</text>
<text x="257.7" y="58.1">PA13</text>
<text x="264.2" y="59.3">23</text>
<text x="264.2" y="56.8">24</text>
<text x="264.2" y="54.3">25</text>
<text x="229.7" y="61.9">11</text>
<text x="229.7" y="64.4">12</text>
<text x="233.3" y="60.6">PA3</text>
<text x="233.3" y="63.2">PA4</text>
<text x="233.3" y="65.7">PA5</text>
<text x="251" y="60.6">PA12[PA10]</text>
<text x="252.2" y="63.2">PA11[PA9]</text>
<text x="257.7" y="65.7">PA10</text>
<text x="264.2" y="64.4">21</text>
<text x="264.2" y="61.9">22</text>
<text x="164.9" y="70.8">1</text>
<text x="229.7" y="67">13</text>
<text x="229.7" y="69.5">14</text>
<text x="233.3" y="68.2">PA6</text>
<text x="233.3" y="70.8">PA7</text>
<text x="258.8" y="68.2">PC6</text>
<text x="258.9" y="70.8">PA9</text>
<text x="264.2" y="69.5">19</text>
<text x="264.2" y="67">20</text>
<text x="63.2" y="74.6">2</text>
<text x="66.8" y="75.6">VIN</text>
<text x="82.4" y="75.6">PH</text>
<text x="87.8" y="74.6">8</text>
<text x="164.9" y="73.3">2</text>
<text x="164.9" y="75.9">3</text>
<text x="167.3" y="72">1</text>
<text x="167.3" y="74.6">2</text>
<text x="167.3" y="77.1">3</text>
<text x="229.7" y="72">15</text>
<text x="229.7" y="74.6">16</text>
<text x="233.3" y="73.3">PB0</text>
<text x="233.3" y="75.9">PB1</text>
<text x="258.9" y="75.9">PB2</text>
<text x="258.9" y="73.3">PA8</text>
<text x="264.2" y="74.6">17</text>
<text x="264.2" y="72">18</text>
<text x="7.6" y="79.4">1</text>
<text x="11.4" y="78.4">1</text>
<text x="11.4" y="83.5">2</text>
<text x="63.2" y="79.7">3</text>
<text x="66.8" y="80.7">EN</text>
<text x="79.2" y="80.7">BOOT</text>
<text x="87.8" y="79.7">1</text>
<text x="164.9" y="78.4">4</text>
<text x="167.3" y="79.7">4</text>
<text x="7.6" y="84.5">2</text>
<text x="63.2" y="84.7">4</text>
<text x="63.2" y="89.8">6</text>
<text x="66.8" y="85.8">SS</text>
<text x="76.5" y="85.8">VSENSE</text>
<text x="87.8" y="84.7">5</text>
<text x="87.8" y="89.8">7</text>
<text x="66.8" y="90.8">COMP</text>
<text x="80.6" y="90.8">GND</text>
<text x="82.6" y="95.9">EP</text>
<text x="87.8" y="94.9">9</text>
<text x="71.9" y="105.9">2</text>
<text x="71.9" y="103.3">3</text>
<text x="88.4" y="105.9">5</text>
<text x="88.4" y="103.3">6</text>
<text x="71.9" y="108.4">1</text>
<text x="88.4" y="108.4">4</text>
<text x="172.6" y="121.6">1</text>
<text x="172.6" y="124.1">2</text>
<text x="174.9" y="122.8">NC</text>
<text x="174.9" y="125.4">IN+</text>
<text x="187.6" y="125.4">REF1</text>
<text x="188.6" y="122.8">OUT</text>
<text x="194.4" y="124.1">7</text>
<text x="194.4" y="121.6">8 MOUT1_CURRENT</text>
<text x="229.8" y="121.3">1</text>
<text x="233.6" y="120.3">1</text>
<text x="233.6" y="125.4">2</text>
<text x="172.6" y="126.7">3</text>
<text x="172.6" y="129.2">4</text>
<text x="174.9" y="127.9">IN-</text>
<text x="174.9" y="130.5">GND</text>
<text x="187.6" y="127.9">REF2</text>
<text x="190.3" y="130.5">VS</text>
<text x="194.4" y="129.2">5</text>
<text x="194.4" y="126.7">6</text>
<text x="229.8" y="126.4">2</text>
<text x="229.8" y="131.5">3</text>
<text x="233.6" y="130.5">3</text>
<text x="278" y="140.6">1</text>
<text x="278" y="143.2">2</text>
<text x="280.3" y="141.9">1</text>
<text x="55.7" y="149.5">1</text>
<text x="83.7" y="148.2">EP</text>
<text x="87.7" y="149.5">28</text>
<text x="87.7" y="147">29</text>
<text x="172.6" y="149.5">1</text>
<text x="194.4" y="149.5">8 MOUT2_CURRENT</text>
<text x="278" y="145.7">3</text>
<text x="278" y="148.2">4</text>
<text x="280.3" y="144.4">2</text>
<text x="280.3" y="147">3</text>
<text x="280.3" y="149.5">4</text>
<text x="55.7" y="152.1">2</text>
<text x="55.7" y="154.6">3</text>
<text x="58" y="150.8">CP1</text>
<text x="58" y="153.3">CP2</text>
<text x="58" y="155.9">VCP</text>
<text x="81.7" y="150.8">GND</text>
<text x="82.3" y="155.9">EN1</text>
<text x="83.2" y="153.3">IN1</text>
<text x="87.7" y="154.6">26</text>
<text x="87.7" y="152.1">27</text>
<text x="172.6" y="152.1">2</text>
<text x="172.6" y="154.6">3</text>
<text x="174.9" y="150.8">NC</text>
<text x="174.9" y="153.3">IN+</text>
<text x="174.9" y="155.9">IN-</text>
<text x="187.6" y="155.9">REF2</text>
<text x="187.6" y="153.3">REF1</text>
<text x="188.6" y="150.8">OUT</text>
<text x="194.4" y="154.6">6</text>
<text x="194.4" y="152.1">7</text>
<text x="55.7" y="157.1">4</text>
<text x="55.7" y="159.7">5</text>
<text x="58" y="158.4">VM</text>
<text x="58" y="160.9">OUT1</text>
<text x="82.3" y="160.9">EN2</text>
<text x="83.2" y="158.4">IN2</text>
<text x="87.7" y="159.7">24</text>
<text x="87.7" y="157.1">25</text>
<text x="172.6" y="157.1">4</text>
<text x="174.9" y="158.4">GND</text>
<text x="190.3" y="158.4">VS</text>
<text x="194.4" y="157.1">5</text>
<text x="55.7" y="162.2">6</text>
<text x="55.7" y="164.8">7</text>
<text x="55.7" y="167.3">8</text>
<text x="58" y="163.5">PGND1</text>
<text x="58" y="166">PGND2</text>
<text x="82.3" y="166">EN3</text>
<text x="83.2" y="163.5">IN3</text>
<text x="87.7" y="167.3">21</text>
<text x="87.7" y="164.8">22</text>
<text x="87.7" y="162.2">23</text>
<text x="54.5" y="172.4">10</text>
<text x="55.7" y="169.8">9</text>
<text x="58" y="168.6">OUT2</text>
<text x="58" y="171.1">OUT3</text>
<text x="58" y="173.6">PGND3</text>
<text x="76.9" y="173.6">COMPO#</text>
<text x="81.7" y="171.1">GND</text>
<text x="83.4" y="168.6">NC</text>
<text x="87.7" y="172.4">19</text>
<text x="87.7" y="169.8">20</text>
<text x="54.5" y="174.9">11</text>
<text x="54.5" y="177.5">12</text>
<text x="54.5" y="180">13</text>
<text x="58" y="176.2">VM</text>
<text x="58" y="178.7">COMPP</text>
<text x="78.2" y="178.7">SLEEP#</text>
<text x="78.3" y="176.2">FAULT#</text>
<text x="87.7" y="180">16</text>
<text x="87.7" y="177.5">17</text>
<text x="87.7" y="174.9">18</text>
<text x="246.6" y="179.5">E</text>
<text x="252.5" y="177.9" transform="rotate(-90 252.5 177.9)">6</text>
<text x="258.2" y="179.5">B</text>
<text x="54.5" y="182.5">14</text>
<text x="58" y="181.3">COMPN</text>
<text x="58" y="183.8">GND</text>
<text x="76.4" y="183.8">V3P3OUT</text>
<text x="77.9" y="181.3">RESET#</text>
<text x="87.7" y="182.5">15</text>
<text x="246.5" y="184.6">D</text>
<text x="258.2" y="182.1">C</text>
<text x="258.2" y="184.6">A</text>
<text x="252.5" y="188.8" transform="rotate(-90 252.5 188.8)">7</text>
</g>
<text font-size="1.1" x="152.1" y="194.3">GND VCC SCL SDA</text>
</svg>
